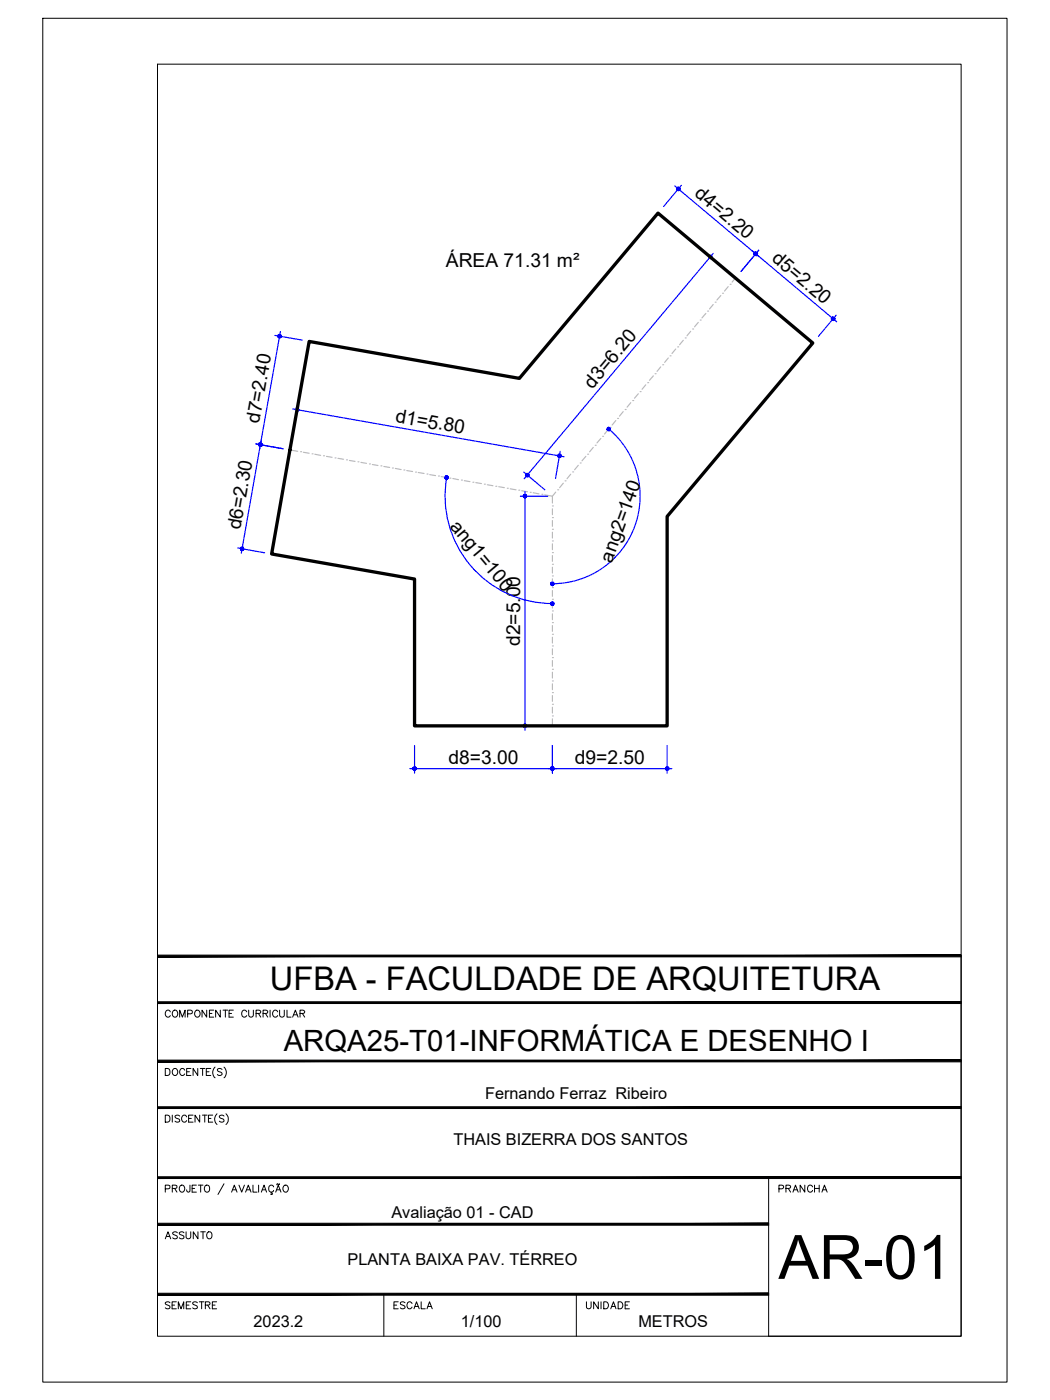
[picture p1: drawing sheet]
<svg xmlns="http://www.w3.org/2000/svg" width="229mm" height="305mm" viewBox="0 0 229 305" stroke-linecap="round" stroke-linejoin="round" font-family="sans-serif">
<!-- layer: ARQ_EIXO CINZA 04 -->
<g fill="none" stroke="#bababa" stroke-width=".25">
<path d="M143.8 79.9l-.8 1M144.3 79.4h.1M145.5 77.9l-.8 1M145.9 77.5h.1M147.1 76l-.8 1M147.5 75.5h.1M148.8 74.1l-.8 1M149.2 73.6h.1M150.4 72.1l-.8 1M150.8 71.6h.1M152 70.2l-.8 1M152.4 69.7h.1"/>
<path d="M153.7 68.2l-.9 1M154.1 67.7h.1M155.3 66.3l-.8 1M155.7 65.8h.1M156.9 64.3l-.8 1M157.3 63.8h.1M158.5 62.4l-.8 1M159 61.9h.1M160.1 60.5l-.7 .9M63.1 98l1.7 .3M65.4 98.3h.1M66 98.5l1.3 .2"/>
<path d="M67.9 98.8h.1M68.5 98.9l1.3 .2M70.4 99.2h.1M71.1 99.4l1.2 .2M72.9 99.7h.1M73.6 99.8l1.2 .2M127.6 99.4l-.9 .9M127.9 98.9h.1M129.2 97.4l-.8 1M129.6 96.9h.1M130.8 95.5l-.8 .9M131.2 95h.1"/>
<path d="M132.4 93.5l-.8 1M132.8 93h.1M134.1 91.6l-.8 .9M134.5 91.1h.1M135.7 89.6l-.8 1M136.1 89.2h.1M137.3 87.7l-.8 .9M137.8 87.2h.1M139 85.7l-.9 1M139.4 85.3h.1M140.6 83.8l-.8 1M141 83.3h.1"/>
<path d="M142.2 81.8l-.8 1M142.6 81.4h.1M75.4 100.1h.1M76.1 100.2l1.2 .3M77.9 100.5h.1M78.6 100.7l1.2 .2M80.4 101h.1M81.1 101.1l1.2 .2M82.9 101.4h.1M83.6 101.6l1.2 .2M85.4 101.9h.1M86.1 102l1.2 .2"/>
<path d="M87.9 102.3h.1M88.6 102.4l1.2 .3M90.5 102.8h.1M91.1 102.9l1.2 .2M93 103.2h.1M93.6 103.3l1.2 .2M95.5 103.6h.1M96.1 103.8l1.2 .2M98 104.1h.1M98.6 104.2l1.2 .2M100.5 104.5h.1M101.1 104.6l1.2 .3"/>
<path d="M103 105h.1M103.6 105.1l1.2 .2M105.5 105.4h.1M106.1 105.5l1.2 .2M107.9 105.9h.1M108.6 106l1.2 .2M110.4 106.3h.1M111.1 106.4l1.3 .2M112.9 106.7h.1M113.6 106.8l1.3 .3M115.4 107.2h.1M116.1 107.3l1.2 .2"/>
<path d="M118 107.6h.1M118.6 107.7l1.7 .3M120.3 117.8h.1M120.3 115.2h.1M120.3 112.7h.1M120.3 110.2h.1M120.3 110.8v1.3M120.3 113.3v1.3M120.3 115.9v1.2M120.3 118.4v1.3M121 107.1l-.7 .9v1.5M121.4 106.6h.1"/>
<path d="M122.6 105.2l-.8 1M123 104.7h.1M124.2 103.3l-.8 .9M124.7 102.7h.1M125.9 101.3l-.8 1M126.3 100.8h.1M120.3 138.1h.1M120.3 135.6h.1M120.3 133h.1M120.3 130.5h.1M120.3 127.9h.1M120.3 125.4h.1"/>
<path d="M120.3 122.9h.1M120.3 120.3h.1M120.3 120.9v1.3M120.3 123.5v1.3M120.3 126v1.3M120.3 128.6v1.2M120.3 131.1v1.3M120.3 133.6v1.3M120.3 136.2v1.3M120.3 138.7v1.3M120.3 155.9h.1M120.3 153.3h.1"/>
<path d="M120.3 150.8h.1M120.3 148.3h.1M120.3 145.7h.1M120.3 143.2h.1M120.3 140.6h.1M120.3 141.3v1.2M120.3 143.8v1.3M120.3 146.3v1.3M120.3 148.9v1.3M120.3 151.4v1.3M120.3 154v1.2M120.3 156.5v1.5"/>
</g>
<!-- layer: COTA AZUL -->
<g fill="none" stroke="#00f" stroke-width=".25">
<path d="M146.9 40.5l18.4 15.4M148.3 40.3l-3.8 4.7M153.9 55.3l4.6 3.9M155.3 55.2l-41.2 49M163.8 54.6l18.4 15.5M165.2 54.5l-3.9 4.6M59.9 73l5.9 1M61 72.2l-4.5 25.6M182 68.6l-3.8 4.6M55.7 96.6l5.9 1.1M56.9 95.8l-4.4 24.6M63.7 89l59.1 10.4"/>
<path d="M64.9 88.2l-1.1 5.9M122 98.3l-1.1 5.9M132.5 93.4a19.1 19.1 0 0 1 5.7 21.1 19.1 19.1 0 0 1-17.9 12.6M51.7 119.3l5.9 1.1M97.3 104a23.4 23.4 0 0 0 23 27.4M113.3 108h6M114 102.8l4.6 3.8M114.3 107v52M113.3 158h6M89.2 167.3h57.1M90.3 162.3v6M120.3 162.3v6"/>
<path d="M145.2 162.3v6"/>
</g>
<!-- layer: 0 -->
<g fill="#00f" stroke="#00f" stroke-width=".22">
<path d="M64.3 89.1v.2l.4-.1zM64.3 89.3l.4-.1-.3 .3zM64.7 89.2l-.3 .3h.2z"/>
<path d="M64.7 89.2l-.1 .3h.2zM64.7 89.2l.3 .2-.2 .1zM64.7 89.2l.3 .2 .1-.2z"/>
<path d="M64.7 89.2h.4l-.1-.1zM64.9 88.9l.1 .2-.3 .1zM64.7 88.8v.4l.2-.3z"/>
<path d="M64.6 88.8l.1 .4v-.4zM64.4 88.9l.2-.1 .1 .4zM64.4 88.9l-.1 .2 .4 .1z"/>
<path d="M121.8 99.3h.4v-.2zM122 99l.2 .1-.4 .2zM121.9 98.9l-.1 .4 .2-.3z"/>
<path d="M121.7 98.9l.1 .4 .1-.4zM121.5 99l.2-.1 .1 .4zM121.5 99v.2l.3 .1z"/>
<path d="M121.5 99.2v.2l.3-.1zM121.5 99.4l.3-.1-.2 .2zM121.8 99.3l-.2 .2 .2 .1z"/>
<path d="M121.8 99.3v.3h.1zM121.8 99.3l.3 .2-.2 .1zM121.8 99.3l.3 .2 .1-.2z"/>
<path d="M114.1 107.7l.2 .3v-.3zM114.1 107.7l.2 .3-.3-.2zM114 107.8l-.1 .2h.4z"/>
<path d="M113.9 108l.1 .2 .3-.2zM114 108.2l.3-.2-.2 .3zM114.3 108l-.2 .3 .2 .1z"/>
<path d="M114.3 108v.4l.2-.1zM114.3 108l.3 .2-.1 .1zM114.3 108l.3 .2v-.2z"/>
<path d="M114.3 108h.3v-.2zM114.5 107.7l.1 .1-.3 .2zM114.3 107.7v.3l.2-.3z"/>
<path d="M114.3 158v.4l.2-.1zM114.3 158l.3 .2-.1 .1zM114.3 158l.3 .2v-.2z"/>
<path d="M114.3 158h.3v-.2zM114.5 157.7l.1 .1-.3 .2zM114.3 157.6v.4l.2-.3z"/>
<path d="M114.1 157.7l.2 .3v-.4zM114.1 157.7l.2 .3-.3-.2zM114 157.8l-.1 .2h.4z"/>
<path d="M113.9 158l.1 .2 .3-.2zM114 158.2l.3-.2-.2 .3zM114.3 158l-.2 .3 .2 .1z"/>
<path d="M114.8 103.4l-.2 .3 .1 .1zM114.8 103.4l.1 .4h-.2zM114.8 103.4l.1 .4 .2-.1z"/>
<path d="M114.8 103.4l.3 .3v-.2zM114.8 103.4l.3-.1v.2zM115 103.2l-.2 .2 .3-.1z"/>
<path d="M114.9 103.1l-.1 .3 .2-.2zM114.7 103.1h.2l-.1 .3zM114.5 103.2l.3 .2-.1-.3z"/>
<path d="M114.5 103.2l-.1 .2h.4zM114.4 103.4h.4l-.4 .1zM114.4 103.5l.2 .2 .2-.3z"/>
<path d="M154.7 55.6l-.1 .4 .3-.3zM154.5 55.6h.2l-.1 .4zM154.3 55.7l.3 .3-.1-.4z"/>
<path d="M154.3 55.7v.2l.3 .1zM154.3 55.9l.3 .1-.3 .1zM154.3 56.1l.1 .1 .2-.2z"/>
<path d="M154.4 56.2l.2 .1v-.3zM154.6 56l.2 .3h-.2zM154.6 56l.2 .3 .1-.1z"/>
<path d="M154.6 56l.3 .2 .1-.2zM154.6 56l.4-.2v.2zM154.9 55.7l-.3 .3 .4-.2z"/>
<path d="M147.4 40.9l-.1 .2h.4zM147.3 41.1h.4l-.4 .1zM147.3 41.2l.1 .2 .3-.3z"/>
<path d="M147.7 41.1l-.3 .3 .2 .1zM147.7 41.1l.1 .4h-.2zM147.7 41.1l.1 .4 .2-.1z"/>
<path d="M147.7 41.1l.3 .3v-.2zM147.7 41.1l.3-.1v.2zM147.9 40.9l-.2 .2 .3-.1z"/>
<path d="M147.7 40.8v.3l.2-.2zM147.6 40.8h.1v.3zM147.4 40.9l.3 .2-.1-.3z"/>
<path d="M164.5 55.2l.3 .3 .1-.2zM164.5 55.2l.4-.1v.2zM164.8 55l-.3 .2 .4-.1z"/>
<path d="M164.6 54.9l-.1 .3 .3-.2zM164.4 54.9h.2l-.1 .3zM164.3 55l.2 .2-.1-.3z"/>
<path d="M164.3 55l-.1 .2h.3zM164.2 55.2h.3l-.3 .2zM164.2 55.4l.1 .1 .2-.3z"/>
<path d="M164.5 55.2l-.2 .3 .2 .1zM164.5 55.2l.2 .4h-.2zM164.5 55.2l.2 .4 .1-.1z"/>
<path d="M164.3 55l-.1 .2h.3zM164.2 55.2h.3l-.3 .2zM164.2 55.4l.1 .1 .2-.3z"/>
<path d="M164.5 55.2l-.2 .3 .2 .1zM164.5 55.2l.2 .4h-.2zM164.5 55.2l.2 .4 .1-.1z"/>
<path d="M164.5 55.2l.3 .3 .1-.2zM164.5 55.2l.4-.1v.2zM164.8 55l-.3 .2 .4-.1z"/>
<path d="M164.6 54.9l-.1 .3 .3-.2zM164.4 54.9h.2l-.1 .3zM164.3 55l.2 .2-.1-.3z"/>
<path d="M181.4 69.4l.3 .2 .1-.1zM181.4 69.4l.3-.1 .1 .2zM181.6 69.1l-.2 .3 .3-.1z"/>
<path d="M181.4 69v.4l.2-.3zM181.3 69h.1v.4zM181.1 69.2l.3 .2-.1-.4z"/>
<path d="M181.1 69.2l-.1 .1 .4 .1zM181 69.3l.4 .1-.4 .1zM181 69.5l.1 .2 .3-.3z"/>
<path d="M181.4 69.4l-.3 .3 .2 .1zM181.4 69.4l.1 .4h-.2zM181.4 69.4l.1 .4 .2-.2z"/>
<path d="M56.6 96.5l.1 .3 .1-.4zM56.4 96.6l.2-.1 .1 .3zM56.4 96.6l-.1 .1 .4 .1z"/>
<path d="M56.3 96.7v.2l.4-.1zM56.3 96.9l.4-.1-.2 .3zM56.7 96.8l-.2 .3 .1 .1z"/>
<path d="M56.7 96.8l-.1 .4h.2zM56.7 96.8l.3 .3-.2 .1zM56.7 96.8l.3 .3 .1-.2z"/>
<path d="M56.7 96.8l.4 .1v-.2zM56.9 96.5l.2 .2-.4 .1zM56.8 96.4l-.1 .4 .2-.3z"/>
<path d="M52.7 119.5l-.1 .3h.2zM52.7 119.5l.3 .2-.2 .1zM52.7 119.5l.3 .2 .1-.2z"/>
<path d="M52.7 119.5h.4l-.1-.2zM53 119.2v.1l-.3 .2zM52.7 119.1v.4l.3-.3z"/>
<path d="M52.6 119.1l.1 .4v-.4zM52.4 119.2l.2-.1 .1 .4zM52.4 119.2l-.1 .2 .4 .1z"/>
<path d="M52.3 119.4l.1 .2 .3-.1zM52.4 119.6l.3-.1-.2 .3zM52.7 119.5l-.2 .3h.1z"/>
<path d="M56.7 96.8l-.1 .4h.2zM56.7 96.8l.3 .3-.2 .1zM56.7 96.8l.3 .3 .1-.2z"/>
<path d="M56.7 96.8l.4 .1v-.2zM56.9 96.5l.2 .2-.4 .1zM56.8 96.4l-.1 .4 .2-.3z"/>
<path d="M56.6 96.5l.1 .3 .1-.4zM56.4 96.6l.2-.1 .1 .3zM56.4 96.6l-.1 .1 .4 .1z"/>
<path d="M56.3 96.7v.2l.4-.1zM56.3 96.9l.4-.1-.2 .3zM56.7 96.8l-.2 .3 .1 .1z"/>
<path d="M60.7 72.8l.2 .4v-.4zM60.6 72.9l.1-.1 .2 .4zM60.6 72.9l-.1 .2 .4 .1z"/>
<path d="M60.5 73.1v.2l.4-.1zM60.5 73.3l.4-.1-.3 .3zM60.9 73.2l-.3 .3h.2z"/>
<path d="M60.9 73.2l-.1 .3h.2zM60.9 73.2l.3 .2-.2 .1zM60.9 73.2l.3 .2v-.2z"/>
<path d="M60.9 73.2h.3v-.1zM61.1 72.9l.1 .2-.3 .1zM60.9 72.8v.4l.2-.3z"/>
<path d="M120.3 167.3h.3v-.2zM120.4 167l.2 .1-.3 .2zM120.3 167v.3l.1-.3z"/>
<path d="M120.1 167l.2 .3v-.3zM120.1 167l.2 .3-.4-.2zM119.9 167.1v.2h.4z"/>
<path d="M119.9 167.3v.2l.4-.2zM119.9 167.5l.4-.2-.2 .3zM120.3 167.3l-.2 .3 .2 .1z"/>
<path d="M120.3 167.3v.4l.1-.1zM120.3 167.3l.3 .2-.2 .1zM120.3 167.3l.3 .2v-.2z"/>
<path d="M89.9 167.3v.2l.4-.2zM89.9 167.5l.4-.2-.2 .3zM90.3 167.3l-.2 .3 .2 .1z"/>
<path d="M90.3 167.3v.4l.1-.1zM90.3 167.3l.3 .2-.2 .1zM90.3 167.3l.3 .2v-.2z"/>
<path d="M90.3 167.3h.3v-.2zM90.4 167l.2 .1-.3 .2zM90.3 167v.3l.1-.3z"/>
<path d="M90.1 167l.2 .3v-.3zM89.9 167.1l.2-.1 .2 .3zM89.9 167.1v.2h.4z"/>
<path d="M145.2 167.3h.4v-.2zM145.5 167l.1 .1-.4 .2zM145.2 167v.3l.3-.3z"/>
<path d="M145.1 167l.1 .3v-.3zM145.1 167l.1 .3-.3-.2zM144.9 167.1v.2h.3z"/>
<path d="M144.9 167.3v.2l.3-.2zM144.9 167.5l.3-.2-.1 .3zM145.2 167.3l-.1 .3 .1 .1z"/>
<path d="M145.2 167.3v.4l.3-.1zM145.2 167.3l.4 .2-.1 .1zM145.2 167.3l.4 .2v-.2z"/>
<path d="M119.9 167.3v.2l.4-.2zM119.9 167.5l.4-.2-.2 .3zM120.3 167.3l-.2 .3 .2 .1z"/>
<path d="M120.3 167.3v.4l.1-.1zM120.3 167.3l.3 .2-.2 .1zM120.3 167.3l.3 .2v-.2z"/>
<path d="M120.3 167.3h.3v-.2zM120.4 167l.2 .1-.3 .2zM120.3 167v.3l.1-.3z"/>
<path d="M120.1 167l.2 .3v-.3zM120.1 167l.2 .3-.4-.2zM119.9 167.1v.2h.4z"/>
<path d="M97.1 103.6l.1 .4 .1-.4zM96.9 103.7l.2-.1 .1 .4zM96.9 103.7v.2l.3 .1z"/>
<path d="M96.9 103.9v.2l.3-.1zM96.9 104.1l.3-.1-.2 .3zM97.2 104l-.2 .3 .2 .1z"/>
<path d="M97.2 104v.4l.2-.1zM97.2 104l.3 .2-.1 .1zM97.2 104l.3 .2 .1-.2z"/>
<path d="M97.2 104h.4v-.2zM97.5 103.7l.1 .1-.4 .2zM97.3 103.6l-.1 .4 .3-.3z"/>
<path d="M120.3 131.4h.3v-.2zM120.4 131.1l.2 .1-.3 .2zM120.3 131v.4l.1-.3z"/>
<path d="M120.1 131.1l.2 .3v-.4zM120.1 131.1l.2 .3-.4-.2zM119.9 131.2v.2h.4z"/>
<path d="M119.9 131.4v.2l.4-.2zM119.9 131.6l.4-.2-.2 .3zM120.3 131.4l-.2 .3 .2 .1z"/>
<path d="M120.3 131.4v.4l.1-.1zM120.3 131.4l.3 .2-.2 .1zM120.3 131.4l.3 .2v-.2z"/>
<path d="M119.9 127.1v.2l.4-.2zM119.9 127.3l.4-.2-.2 .3zM120.3 127.1l-.2 .3 .2 .1z"/>
<path d="M120.3 127.1v.4l.1-.1zM120.3 127.1l.3 .2-.2 .1zM120.3 127.1l.3 .2v-.2z"/>
<path d="M120.3 127.1h.3v-.2zM120.4 126.8l.2 .1-.3 .2zM120.3 126.7v.4l.1-.3z"/>
<path d="M120.1 126.8l.2 .3v-.4zM120.1 126.8l.2 .3-.4-.2zM119.9 126.9v.2h.4z"/>
<path d="M132.2 93.2v.1l.3 .1zM132.2 93.3l.3 .1-.3 .1zM132.2 93.5l.1 .2 .2-.3z"/>
<path d="M132.5 93.4l-.2 .3 .2 .1zM132.5 93.4l.2 .4h-.2zM132.5 93.4l.2 .4 .1-.2z"/>
<path d="M132.5 93.4l.3 .2 .1-.1zM132.5 93.4l.4-.1v.2zM132.8 93.1l-.3 .3 .4-.1z"/>
<path d="M132.6 93l-.1 .4 .3-.3zM132.4 93h.2l-.1 .4zM132.2 93.2l.3 .2-.1-.4z"/>
</g>
<path d="M67.3 74.3l45.8 8.1 30.2-36 33.7 28.3-31.8 37.7v45.6h-54.9v-31.9l-31.2-5.5z" fill="none" stroke="#000" stroke-width=".72"/>
<!-- layer: MRG_EXTERNA -->
<path d="M9.3 4h209.9v296.9h-209.9z" fill="none" stroke="#000" stroke-width=".22"/>
<!-- layer: MRG_INTERNA -->
<path d="M34.3 14h175v276.9h-175z" fill="none" stroke="#000" stroke-width=".22"/>
<!-- layer: SIMB_01 -->
<g fill="#000" stroke="#000" stroke-width=".22">
<path d="M34.3 218.1v.4l175-.4zM34.3 218.5l175-.4v.4z"/>
<path d="M34.3 207.9v.4l175-.4zM34.3 208.3l175-.4v.4z"/>
<path d="M34.3 230.8v.4l175-.4zM34.3 231.2l175-.4v.4z"/>
<path d="M34.3 256.2v.4l175-.4zM34.3 256.6l175-.4v.4z"/>
<path d="M34.3 241v.3l175-.3zM34.3 241.3l175-.3v.3z"/>
<path d="M34.3 266.3v.4l133-.4zM34.3 266.7l133-.4v.4z"/>
<path d="M34.3 282h133v-.4zM34.3 281.6h133l-133 .4z"/>
</g>
<g fill="none" stroke="#000" stroke-width=".22">
<path d="M45 219.9v1.5l-1-1.5v1.5M46.5 219.9h-.9v1.5h.9M48 219.9v1.5l-1.1-1.5v1.5M48.6 219.9h1M49.1 219.9v1.5M50.8 219.9h-.9v1.5h.9M54.1 219.9v1.1l.5 .4h.3l.3-.4v-1.1M58.8 219.9v1.5M60.9 219.9v1.1l.4 .4 .5-.2 .1-1.3M62.5 219.9v1.5h.9M209.3 208.1v82.8h-42v-34.5M36 232.6h.5a.82 .82 0 0 1 .5 .8 .82 .82 0 0 1-.5 .7h-.5z"/>
<path d="M37.1 220.3a.56 .56 0 0 0-.7-.4 .56 .56 0 0 0-.4 .6 .63 .63 0 0 0 .2 .8 .63 .63 0 0 0 .9-.2M37.7 220.1a.72 .72 0 0 1 1 .2 .72 .72 0 0 1-.3 1.1 .72 .72 0 0 1-.9-.4 .72 .72 0 0 1 .2-.9zM37.7 232.8a.72 .72 0 0 1 1 .2 .72 .72 0 0 1-.3 1.1 .72 .72 0 0 1-.9-.4 .72 .72 0 0 1 .2-.9zM39.1 221.4v-1.5l.6 1.5 .6-1.5v1.5M40.2 233a.56 .56 0 0 0-.6-.4 .56 .56 0 0 0-.5 .6 .63 .63 0 0 0 .3 .8 .63 .63 0 0 0 .8-.2M40.6 233.3h.6M40.9 220.7l.9-.1v-.5l-.3-.2h-.6v1.5M41.6 232.6h-1v1.5h1M42.7 220a.71 .71 0 0 1 .9 .7 .71 .71 0 0 1-.9 .7l-.3-.5v-.4zM43.1 232.6v1.5l-1.1-1.5v1.5M43.6 232.6h1M44.1 232.6v1.5"/>
<path d="M44.9 233.3h.6M45.6 220.6h.5M45.9 232.6h-1v1.5h1M46.8 232.3a1.57 1.57 0 0 0 0 2.4M48.3 232.8l-.3-.2-.7 .2 .2 .4 .5 .2 .3 .3v.2l-.3 .2-.7-.2M48.8 232.3a1.57 1.57 0 0 1 0 2.4M49.9 220.6h.5M53.7 220.3a.56 .56 0 0 0-.6-.4 .56 .56 0 0 0-.5 .6 .63 .63 0 0 0 .3 .8 .63 .63 0 0 0 .8-.2M55.8 220.6h.8l.2-.4-.4-.3h-.6v1.5M56.3 220.6l.5 .8M57.3 220.6h.8l.2-.4-.4-.3h-.6v1.5M57.8 220.6l.5 .8"/>
<path d="M60.5 220.3a.56 .56 0 0 0-.7-.4 .56 .56 0 0 0-.4 .6 .63 .63 0 0 0 .2 .8 .63 .63 0 0 0 .9-.2M63.7 221.4l.6-1.5 .6 1.5M63.9 220.9h.7M65.3 220.6h.9l.1-.4-.3-.3h-.7v1.5M65.8 220.6l.5 .8M36 242.8h.5a.82 .82 0 0 1 .5 .7 .82 .82 0 0 1-.5 .8h-.5zM36 258.8l.9-.1 .1-.6-1-.1v1.5M37.5 258.7l1-.1v-.5l-1-.1v1.5M37.5 242.8v1.5M38 258.7l.5 .8M39.1 243l-.3-.2-.7 .2 .2 .4 .7 .3 .1 .2v.2l-.3 .2-.7-.2M39.2 258.2a.72 .72 0 0 1 1 .2 .72 .72 0 0 1-.3 1.1 .72 .72 0 0 1-.9-.4 .72 .72 0 0 1 .2-.9z"/>
<path d="M40.6 243.2a.56 .56 0 0 0-.6-.4 .56 .56 0 0 0-.5 .6 .63 .63 0 0 0 .3 .8 .63 .63 0 0 0 .8-.2M41.1 243.5h.6M41.4 258l-.1 1.4-.4 .1-.2-.1-.1-.4M41.8 258.7h.6M42 242.8h-.9v1.5h.9M42.8 258h-1v1.5h1M43.2 258h1M43.5 242.8v1.5l-1-1.5v1.5M43.7 258v1.5M44.1 242.8h1M44.6 242.8v1.5M44.6 258.2a.63 .63 0 0 1 .8-.1 .63 .63 0 0 1 .2 .9 .57 .57 0 0 1-.5 .6 .57 .57 0 0 1-.6-.6z"/>
<path d="M45.4 243.5h.5M46.3 242.8h-.9v1.5h.9M47.2 242.5a1.57 1.57 0 0 0 0 2.3M48.8 243l-.4-.2-.6 .2 .1 .4 .7 .3 .2 .2v.2l-.4 .2-.6-.2M48.8 257.7l-1.3 2.4M49.2 242.5a1.57 1.57 0 0 1 0 2.3M50.4 259.5l.6-1.5 .6 1.5M50.7 259h.7M52 258l.6 1.5 .6-1.5M53.5 259.5l.6-1.5 .6 1.5M53.7 259h.7M55.1 258v1.5h.9"/>
<path d="M56.3 258v1.5M56.9 259.5l.6-1.5 .5 1.5M57.1 259h.7M59.1 259.5v.3l.2 .2h-.4M59.6 258.4a.6 .6 0 0 0-.9-.3 .6 .6 0 0 0-.2 .9 .54 .54 0 0 0 .4 .5 .54 .54 0 0 0 .7-.3M60 259.5l.6-1.5 .6 1.5M60.2 259h.8M60.3 257.8l-.1 .1M60.3 257.8h.2M60.5 257.8l.1 .1M60.6 257.9h.2M60.9 257.7l-.1 .2"/>
<path d="M61.8 258.2a.72 .72 0 0 1 1 .2 .72 .72 0 0 1-.3 1.1 .72 .72 0 0 1-.9-.4 .72 .72 0 0 1 .2-.9zM83.6 281.8v9.1M125.5 281.8v9.1"/>
</g>
<text font-size="13.3" x="169.5" y="278.4">AR-01</text>
<text font-size="7.1" x="58.8" y="215.6">UFBA - FACULDADE DE ARQUITETURA</text>
<text font-size="6.4" x="61.8" y="228.9">ARQA25-T01-INFORMÁTICA E DESENHO I</text>
<g font-size="4.4">
<text x="168.3" y="260.7">PRANCHA</text>
<text x="34.9" y="270.9">ASSUNTO</text>
<text x="34.9" y="286.1">SEMESTRE</text>
<text x="84.7" y="286.1">ESCALA</text>
<text x="126.3" y="286.1">UNIDADE</text>
</g>
<g font-size="4.2">
<text x="151" y="42.5" transform="rotate(40 151 42.5)">d4=2.20</text>
<text x="97.1" y="58.2">ÁREA 71.31 m²</text>
<text x="167.8" y="56.6" transform="rotate(40 167.8 56.6)">d5=2.20</text>
<text x="129" y="84.8" transform="rotate(-50 129 84.8)">d3=6.20</text>
<text x="56.4" y="92.3" transform="rotate(-80 56.4 92.3)">d7=2.40</text>
<text x="85.9" y="91.9" transform="rotate(10 85.9 91.9)">d1=5.80</text>
<text x="52.3" y="115.4" transform="rotate(-80 52.3 115.4)">d6=2.30</text>
<text x="97.8" y="114.7" transform="rotate(50 97.8 114.7)">ang1=100</text>
<text x="133.2" y="122.7" transform="rotate(-70 133.2 122.7)">ang2=140</text>
<text x="113.2" y="140.6" transform="rotate(-90 113.2 140.6)">d2=5.00</text>
<text x="97.7" y="166.3">d8=3.00</text>
<text x="125.1" y="166.3">d9=2.50</text>
</g>
<g font-size="3.5">
<text x="105.6" y="239.3">Fernando Ferraz Ribeiro</text>
<text x="98.7" y="249.3">THAIS BIZERRA DOS SANTOS</text>
<text x="85.2" y="265.2">Avaliação 01 - CAD</text>
<text x="75.6" y="275.4">PLANTA BAIXA PAV. TÉRREO</text>
<text x="55.2" y="289">2023.2</text>
<text x="100.3" y="289">1/100</text>
<text x="139" y="289">METROS</text>
</g>
</svg>
